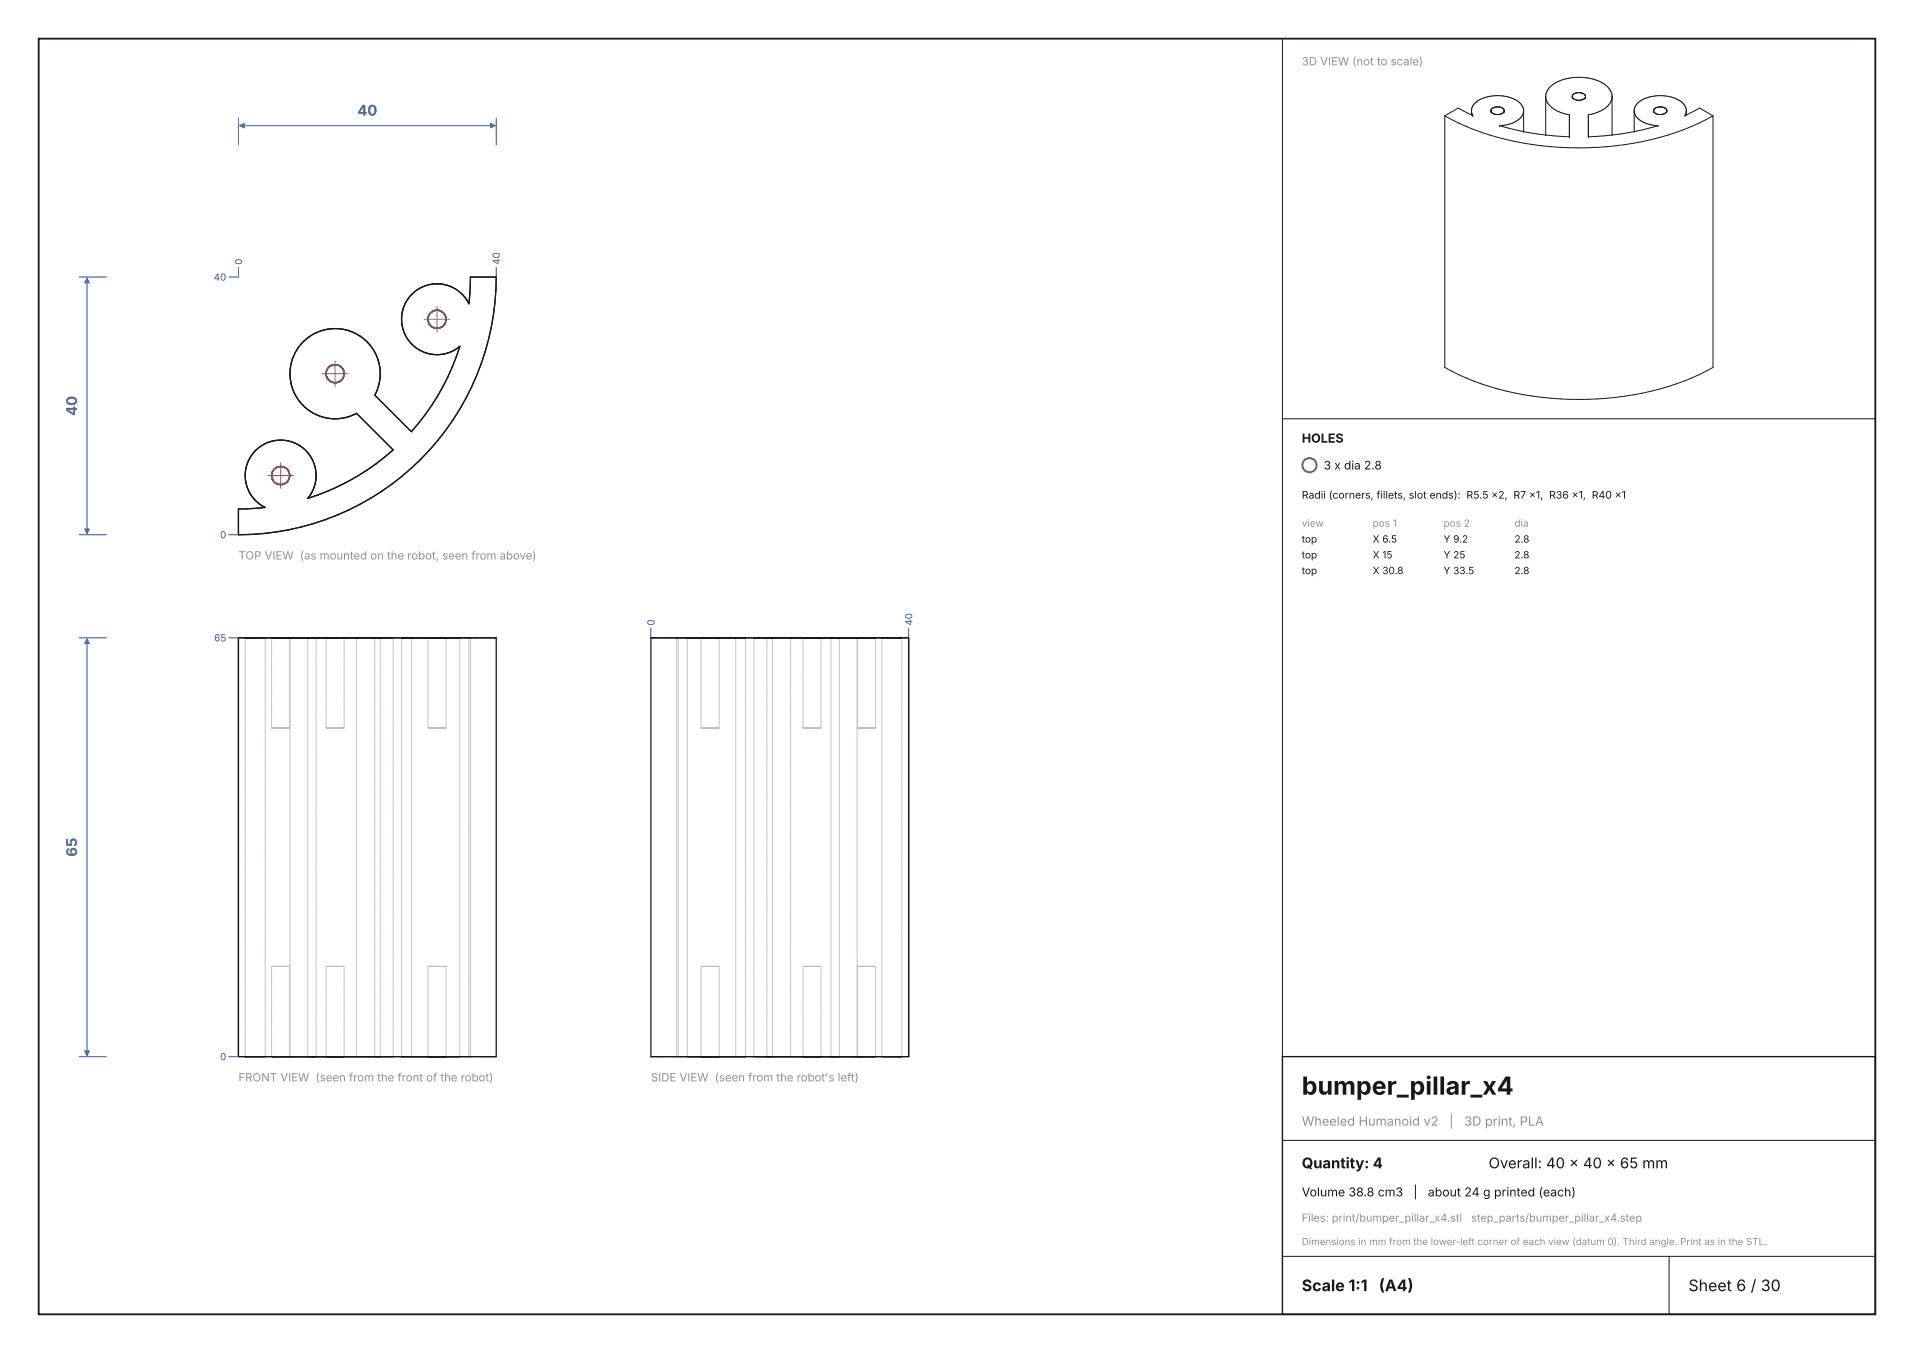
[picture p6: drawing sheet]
<svg xmlns="http://www.w3.org/2000/svg" width="297mm" height="210mm" viewBox="0 0 297 210" stroke-linecap="round" stroke-linejoin="round" font-family="sans-serif">
<path d="M6 6h285v198h-285z" fill="none" stroke="#16181d" stroke-width=".28"/>
<circle cx="203.2" cy="72.2" r="1.1" fill="none" stroke="#d1495b" stroke-width=".32"/>
<path d="M199 164h92v40h-92z" fill="none" stroke="#16181d" stroke-width=".21"/>
<g fill="none" stroke="#b9bdc6" stroke-width=".16" stroke-dasharray=".2 .1">
<path d="M50.6 58h.1M50.6 58v.1M50.6 58v-.1M50.6 58.1v.1M50.6 57.9v-.1M50.6 58.2h.1M50.6 57.8h.1M50.6 58.2v.1M50.6 57.8v-.1M50.6 58.3l.1 .1M50.6 57.7l.1-.1M50.7 58.4h.1"/>
<path d="M50.7 57.6h.1M50.7 58.4v.1M50.7 57.6v-.1M50.7 58.5v.1M50.7 57.5v-.1M50.7 58.6h.1M50.7 57.4h.1M50.8 58.6v.1M50.8 57.4v-.1M50.8 58.7v.1M50.8 57.3v-.1M50.8 58.8h.1"/>
<path d="M50.8 57.2h.1M50.9 58.8v.1M50.9 57.2v-.1M50.9 58.9h.1M50.9 57.1h.1M51 58.9v.1M51 57.1v-.1M51 59h.1M51 57h.1M51 59l.1 .1M51 57l.1-.1M51.1 59.1h.1"/>
<path d="M51.1 56.9h.1M51.2 59.1v.1M51.2 56.9v-.1M51.2 59.2h.1M51.2 56.8h.1M51.3 59.2h.1M51.3 56.8h.1M51.3 59.2l.1 .1M51.3 56.8l.1-.1M51.4 59.3h.1M51.4 56.7h.1M51.5 59.3h.1"/>
<path d="M51.5 56.7h.1M51.6 59.3l.1 .1M51.6 56.7l.1-.1M51.7 59.4h.1M51.7 56.6h.1M51.8 59.4h.1M51.8 56.6h.1M51.9 59.4h.1M51.9 56.6h.1M52 59.4h.1M52 56.6h.1M52.1 59.4h.1"/>
<path d="M52.1 56.6h.1M52.2 59.4h.1M52.2 56.6h.1M52.3 59.4h.1M52.3 56.6h.1M52.3 59.4l.1-.1M52.3 56.6l.1 .1M52.4 59.3h.1M52.4 56.7h.1M52.5 59.3h.1M52.5 56.7h.1M52.6 59.3l.1-.1"/>
<path d="M52.6 56.7l.1 .1M52.7 59.2h.1M52.7 56.8h.1M52.8 59.2v-.1M52.8 56.8v.1M52.8 59.1h.1M52.8 56.9h.1M52.9 59.1l.1-.1M52.9 56.9l.1 .1M53 59h.1M53 57h.1M53 59l.1-.1"/>
<path d="M53 57l.1 .1M53.1 58.9h.1M53.1 57.1h.1M53.1 58.9v-.1M53.1 57.1v.1M53.1 58.8h.1M53.1 57.2h.1M53.2 58.8v-.1M53.2 57.2v.1M53.2 58.7v-.1M53.2 57.3v.1M53.2 58.6h.1"/>
<path d="M53.2 57.4h.1M53.3 58.6v-.1M53.3 57.4v.1M53.3 58.5v-.1M53.3 57.5v.1M53.3 58.4h.1M53.3 57.6h.1M53.3 58.4l.1-.1M53.3 57.6l.1 .1M53.4 58.3v-.1M53.4 57.7v.1M53.4 58.2h.1"/>
<path d="M53.4 57.8h.1M53.4 58.2v-.1M53.4 57.8v.1M53.4 58.1v-.1M53.4 57.9v.1M53.4 58h.1M66.4 49.6v-.1M66.4 49.6v.1M66.4 49.5v-.1M66.4 49.7h.1M66.4 49.4h.1M66.4 49.7v.1"/>
<path d="M66.4 49.4v-.1M66.4 49.8v.1M66.4 49.3v-.1M66.4 49.9h.1M66.4 49.2h.1M66.5 49.9v.1M66.5 49.2v-.1M66.5 50v.1M66.5 49.1v-.1M66.5 50.1h.1M66.5 49h.1M66.5 50.1l.1 .1"/>
<path d="M66.5 49l.1-.1M66.6 50.2h.1M66.6 48.9v-.1M66.6 50.2v.1M66.6 48.8h.1M66.6 50.3l.1 .1M66.6 48.8l.1-.1M66.7 50.4h.1M66.7 48.7h.1M66.7 50.4l.1 .1M66.7 48.7l.1-.1M66.8 50.5h.1"/>
<path d="M66.8 48.6h.1M66.8 50.5l.1 .1M66.8 48.6l.1-.1M66.9 50.6h.1M66.9 48.5h.1M66.9 50.6l.1 .1M66.9 48.5l.1-.1M67 50.7h.1M67 48.4h.1M67.1 50.7v.1M67.1 48.4v-.1M67.1 50.8h.1"/>
<path d="M67.1 48.3h.1M67.2 50.8h.1M67.2 48.3h.1M67.3 50.8v.1M67.3 48.3v-.1M67.3 50.9h.1M67.3 48.2h.1M67.4 50.9h.1M67.4 48.2h.1M67.5 50.9h.1M67.5 48.2h.1M67.6 50.9h.1"/>
<path d="M67.6 48.2h.1M67.7 50.9h.1M67.7 48.2h.1M67.7 48.2l.1-.1M67.8 50.9h.1M67.8 48.1l.1 .1M67.9 50.9h.1M67.9 48.2h.1M68 50.9h.1M68 48.2h.1M68.1 50.9h.1M68.1 48.2h.1"/>
<path d="M68.2 50.9h.1M68.2 48.2h.1M68.3 50.9l.1-.1M68.3 48.2l.1 .1M68.4 50.8h.1M68.4 48.3h.1M68.5 50.8v-.1M68.5 48.3v.1M68.5 50.7h.1M68.5 48.4h.1M68.6 50.7h.1M68.6 48.4h.1"/>
<path d="M68.7 50.7v-.1M68.7 48.4v.1M68.7 50.6h.1M68.7 48.5h.1M68.8 50.6v-.1M68.8 48.5v.1M68.8 50.5h.1M68.8 48.6h.1M68.9 50.5v-.1M68.9 48.6v.1M68.9 50.4h.1M68.9 48.7h.1"/>
<path d="M68.9 50.4l.1-.1M68.9 48.7l.1 .1M69 50.3v-.1M69 48.8h.1M69 50.2h.1M69 48.8l.1 .1M69.1 50.2v-.1M69.1 48.9v.1M69.1 50.1h.1M69.1 49h.1M69.1 50.1v-.1M69.1 49v.1"/>
<path d="M69.1 50l.1-.1M69.1 49.1l.1 .1M69.2 49.9h.1M69.2 49.2h.1M69.2 49.9v-.1M69.2 49.2v.1M69.2 49.8v-.1M69.2 49.3v.1M69.2 49.7h.1M69.2 49.4h.1M69.2 49.7v-.1M69.2 49.4v.1"/>
<path d="M69.2 49.6v-.1M42.2 73.8h.1M42.2 73.8v.1M42.2 73.8v-.1M42.2 73.9v.1M42.2 73.7v-.1M42.2 74v.1M42.2 73.6h.1M42.2 74.1h.1M42.2 73.6v-.1M42.2 74.1v.1M42.2 73.5v-.1"/>
<path d="M42.2 74.2v.1M42.2 73.4h.1M42.2 74.3h.1M42.2 73.4v-.1M42.2 74.3l.1 .1M42.2 73.3l.1-.1M42.3 74.4h.1M42.3 73.2h.1M42.3 74.4v.1M42.3 73.2v-.1M42.3 74.5l.1 .1M42.3 73.1h.1"/>
<path d="M42.4 74.6h.1M42.4 73.1v-.1M42.4 74.6l.1 .1M42.4 73l.1-.1M42.5 74.7h.1M42.5 72.9h.1M42.5 74.7v.1M42.5 72.9v-.1M42.5 74.8h.1M42.5 72.8h.1M42.6 74.8v.1M42.6 72.8v-.1"/>
<path d="M42.6 74.9h.1M42.6 72.7h.1M42.7 74.9l.1 .1M42.7 72.7h.1M42.8 75h.1M42.8 72.7v-.1M42.8 72.6h.1M42.9 75v.1M42.9 72.6v-.1M42.9 75.1h.1M42.9 72.5h.1M43 75.1h.1"/>
<path d="M43 72.5h.1M43.1 75.1h.1M43.1 72.5h.1M43.1 75.1l.1 .1M43.2 75.2h.1M43.2 72.5l.1-.1M43.3 75.2h.1M43.3 72.4h.1M43.4 75.2h.1M43.4 72.4h.1M43.5 75.2h.1M43.5 72.4h.1"/>
<path d="M43.6 75.2h.1M43.6 72.4h.1M43.7 75.2h.1M43.7 72.4h.1M43.8 75.2h.1M43.8 72.4h.1M43.8 72.4l.1 .1M43.9 75.2l.1-.1M43.9 72.5h.1M44 75.1h.1M44 72.5h.1M44.1 75.1h.1"/>
<path d="M44.1 72.5h.1M44.2 75.1v-.1M44.2 72.5v.1M44.2 75h.1M44.2 72.6h.1M44.3 75h.1M44.3 72.6v.1M44.3 75l.1-.1M44.3 72.7h.1M44.4 74.9h.1M44.4 72.7h.1M44.4 74.9l.1-.1"/>
<path d="M44.4 72.7l.1 .1M44.5 74.8h.1M44.5 72.8h.1M44.6 74.8v-.1M44.6 72.8v.1M44.6 74.7h.1M44.6 72.9h.1M44.6 74.7l.1-.1M44.6 72.9l.1 .1M44.7 74.6h.1M44.7 73v.1M44.7 74.6l.1-.1"/>
<path d="M44.7 73.1h.1M44.8 74.5v-.1M44.8 73.1v.1M44.8 74.4h.1M44.8 73.2h.1M44.8 74.4l.1-.1M44.8 73.2l.1 .1M44.9 74.3h.1M44.9 73.3v.1M44.9 74.3v-.1M44.9 73.4h.1M44.9 74.2v-.1"/>
<path d="M44.9 73.4v.1M44.9 74.1h.1M44.9 73.5v.1M44.9 74.1v-.1M44.9 73.6h.1M44.9 74v-.1M44.9 73.6v.1M44.9 73.9v-.1M44.9 73.7v.1M44.9 73.8h.1M42.2 113v-13.9M42.2 113h.1"/>
<path d="M42.3 113h.1M42.4 113h.1M42.5 113h.1M42.6 113h.1M42.7 113h.1M42.8 113h.1M42.9 113h.1M43 113h.1M43.1 113h.1M43.2 113h.1M43.3 113h.1M43.4 113h.1"/>
<path d="M43.5 113h.1M43.6 113h.1M43.7 113h.1M43.8 113h.1M43.9 113h.1M44 113h.1M44.1 113h.1M44.2 113h.1M44.3 113h.1M44.4 113h.1M44.5 113h.1M44.6 113h.1"/>
<path d="M44.7 113h.1M44.8 113h.1M44.9 113h.1M44.9 113v-13.9M50.6 113v-13.9M50.7 113h.1M50.8 113h.1M50.9 113h.1M51 113h.1M51.1 113h.1M51.2 113h.1M51.3 113h.1"/>
<path d="M51.4 113h.1M51.5 113h.1M51.6 113h.1M51.7 113h.1M51.8 113h.1M51.9 113h.1M52 113h.1M52.1 113h.1M52.2 113h.1M52.3 113h.1M52.4 113h.1M52.5 113h.1"/>
<path d="M52.6 113h.1M52.7 113h.1M52.8 113h.1M52.9 113h.1M53 113h.1M53.1 113h.1M53.2 113h.1M53.3 113h.1M53.4 113v-13.9M66.4 113v-13.9M66.5 113h.1M66.6 113h.1"/>
<path d="M66.7 113h.1M66.8 113h.1M66.9 113h.1M67 113h.1M67.1 113h.1M67.2 113h.1M67.3 113h.1M67.4 113h.1M67.5 113h.1M67.6 113h.1M67.7 113h.1M67.8 113h.1"/>
<path d="M67.9 113h.1M68 113h.1M68.1 113h.1M68.2 113h.1M68.3 113h.1M68.4 113h.1M68.5 113h.1M68.6 113h.1M68.7 113h.1M68.8 113h.1M68.9 113h.1M69 113h.1"/>
<path d="M69.1 113h.1M69.2 113v-13.9M108.8 113v-13.9M108.9 113h.1M109 113h-.1M109 113h.1M109.1 113h-.1M109.1 113h.1M109.2 113h-.1M109.2 113h.1M109.3 113h-.1M109.3 113h.1"/>
<path d="M109.4 113h-.1M109.4 113h.1M109.5 113h-.1M109.5 113h.1M109.6 113h-.1M109.6 113h.1M109.7 113h-.1M109.7 113h.1M109.8 113h-.1M109.8 113h.1M109.9 113h-.1M109.9 113h.1"/>
<path d="M110 113h-.1M110 113h.1M110.1 113h-.1M110.1 113h.1M110.2 113h.1M110.2 113h-.1M110.3 113h.1M110.3 113h-.1M110.4 113h.1M110.4 113h-.1M110.5 113h.1M110.5 113h-.1"/>
<path d="M110.6 113h.1M110.6 113h-.1M110.7 113h.1M110.7 113h-.1M110.8 113h.1M110.8 113h-.1M110.9 113h.1M110.9 113h-.1M111 113h.1M111 113h-.1M111.1 113h.1M111.1 113h-.1"/>
<path d="M111.2 113h.1M111.2 113h-.1M111.3 113h.1M111.3 113h-.1M111.4 113h.1M111.4 113h-.1M111.5 113h.1M111.5 113h-.1M111.6 113v-13.9M124.6 113v-13.9M124.7 113h.1M124.8 113h-.1"/>
<path d="M124.8 113h.1M124.9 113h-.1M124.9 113h.1M125 113h-.1M125 113h.1M125.1 113h-.1M125.1 113h.1M125.2 113h-.1M125.2 113h.1M125.3 113h-.1M125.3 113h.1M125.4 113h-.1"/>
<path d="M125.4 113h.1M125.5 113h-.1M125.5 113h.1M125.6 113h-.1M125.6 113h.1M125.7 113h-.1M125.7 113h.1M125.8 113h-.1M125.8 113h.1M125.9 113h-.1M125.9 113h.1M126 113h.1"/>
<path d="M126 113h-.1M126.1 113h.1M126.1 113h-.1M126.2 113h.1M126.2 113h-.1M126.3 113h.1M126.3 113h-.1M126.4 113h.1M126.4 113h-.1M126.5 113h.1M126.5 113h-.1M126.6 113h.1"/>
<path d="M126.6 113h-.1M126.7 113h.1M126.7 113h-.1M126.8 113h.1M126.8 113h-.1M126.9 113h.1M126.9 113h-.1M127 113h.1M127 113h-.1M127.1 113h.1M127.1 113h-.1M127.2 113h.1"/>
<path d="M127.2 113h-.1M127.3 113h.1M127.3 113h-.1M127.4 113v-13.9M133.1 113v-13.9M133.1 113h.1M133.2 113h-.1M133.2 113h.1M133.3 113h-.1M133.3 113h.1M133.4 113h-.1M133.4 113h.1"/>
<path d="M133.5 113h-.1M133.5 113h.1M133.6 113h-.1M133.6 113h.1M133.7 113h-.1M133.7 113h.1M133.8 113h-.1M133.8 113h.1M133.9 113h-.1M133.9 113h.1M134 113h-.1M134 113h.1"/>
<path d="M134.1 113h-.1M134.1 113h.1M134.2 113h-.1M134.2 113h.1M134.3 113h-.1M134.3 113h.1M134.4 113h.1M134.4 113h-.1M134.5 113h.1M134.6 113h.1M134.6 113h-.1M134.7 113h.1"/>
<path d="M134.7 113h-.1M134.8 113h.1M134.8 113h-.1M134.9 113h.1M134.9 113h-.1M135 113h.1M135 113h-.1M135.1 113h.1M135.1 113h-.1M135.2 113h.1M135.2 113h-.1M135.3 113h.1"/>
<path d="M135.3 113h-.1M135.4 113h.1M135.4 113h-.1M135.5 113h.1M135.5 113h-.1M135.6 113h.1M135.6 113h-.1M135.7 113h.1M135.7 113h-.1M135.8 113h.1M135.8 113h-.1M135.9 113v-13.9"/>
<path d="M42.2 150h.1M42.3 150h.1M42.4 150h.1M42.5 150h.1M42.6 150h.1M42.7 150h.1M42.8 150h.1M42.9 150h.1M43 150h.1M43.1 150h.1M43.2 150h.1M43.3 150h.1"/>
<path d="M43.4 150h.1M43.5 150h.1M43.6 150h.1M43.7 150h.1M43.8 150h.1M43.9 150h.1M44 150h.1M44.1 150h.1M44.2 150h.1M44.3 150h.1M44.4 150h.1M44.5 150h.1"/>
<path d="M44.6 150h.1M44.7 150h.1M44.8 150h.1M44.9 150h.1M50.7 150h.1M50.8 150h.1M50.9 150h.1M51 150h.1M51.1 150h.1M51.2 150h.1M51.3 150h.1M51.4 150h.1"/>
<path d="M51.5 150h.1M51.6 150h.1M51.7 150h.1M51.8 150h.1M51.9 150h.1M52 150h.1M52.1 150h.1M52.2 150h.1M52.3 150h.1M52.4 150h.1M52.5 150h.1M52.6 150h.1"/>
<path d="M52.7 150h.1M52.8 150h.1M52.9 150h.1M53 150h.1M53.1 150h.1M53.2 150h.1M53.3 150h.1M66.5 150h.1M66.6 150h.1M66.7 150h.1M66.8 150h.1M66.9 150h.1"/>
<path d="M67 150h.1M67.1 150h.1M67.2 150h.1M67.3 150h.1M67.4 150h.1M67.5 150h.1M67.6 150h.1M67.7 150h.1M67.8 150h.1M67.9 150h.1M68 150h.1M68.1 150h.1"/>
<path d="M68.2 150h.1M68.3 150h.1M68.4 150h.1M68.5 150h.1M68.6 150h.1M68.7 150h.1M68.8 150h.1M68.9 150h.1M69 150h.1M69.1 150h.1M108.9 150h.1M109 150h-.1"/>
<path d="M109 150h.1M109.1 150h-.1M109.1 150h.1M109.2 150h-.1M109.2 150h.1M109.3 150h-.1M109.3 150h.1M109.4 150h-.1M109.4 150h.1M109.5 150h-.1M109.5 150h.1M109.6 150h-.1"/>
<path d="M109.6 150h.1M109.7 150h-.1M109.7 150h.1M109.8 150h-.1M109.8 150h.1M109.9 150h-.1M109.9 150h.1M110 150h-.1M110 150h.1M110.1 150h-.1M110.1 150h.1M110.2 150h.1"/>
<path d="M110.2 150h-.1M110.3 150h.1M110.3 150h-.1M110.4 150h.1M110.4 150h-.1M110.5 150h.1M110.5 150h-.1M110.6 150h.1M110.6 150h-.1M110.7 150h.1M110.7 150h-.1M110.8 150h.1"/>
<path d="M110.8 150h-.1M110.9 150h.1M110.9 150h-.1M111 150h.1M111 150h-.1M111.1 150h.1M111.1 150h-.1M111.2 150h.1M111.2 150h-.1M111.3 150h.1M111.3 150h-.1M111.4 150h.1"/>
<path d="M111.4 150h-.1M111.5 150h.1M111.5 150h-.1M124.7 150h.1M124.8 150h-.1M124.8 150h.1M124.9 150h-.1M124.9 150h.1M125 150h-.1M125 150h.1M125.1 150h-.1M125.1 150h.1"/>
<path d="M125.2 150h-.1M125.2 150h.1M125.3 150h-.1M125.3 150h.1M125.4 150h-.1M125.4 150h.1M125.5 150h-.1M125.5 150h.1M125.6 150h-.1M125.6 150h.1M125.7 150h-.1M125.7 150h.1"/>
<path d="M125.8 150h-.1M125.8 150h.1M125.9 150h-.1M125.9 150h.1M126 150h.1M126 150h-.1M126.1 150h.1M126.1 150h-.1M126.2 150h.1M126.2 150h-.1M126.3 150h.1M126.3 150h-.1"/>
<path d="M126.4 150h.1M126.4 150h-.1M126.5 150h.1M126.5 150h-.1M126.6 150h.1M126.6 150h-.1M126.7 150h.1M126.7 150h-.1M126.8 150h.1M126.8 150h-.1M126.9 150h.1M126.9 150h-.1"/>
<path d="M127 150h.1M127 150h-.1M127.1 150h.1M127.1 150h-.1M127.2 150h.1M127.2 150h-.1M127.3 150h.1M127.3 150h-.1M133.1 150h.1M133.2 150h-.1M133.2 150h.1M133.3 150h-.1"/>
<path d="M133.3 150h.1M133.4 150h-.1M133.4 150h.1M133.5 150h-.1M133.5 150h.1M133.6 150h-.1M133.6 150h.1M133.7 150h-.1M133.7 150h.1M133.8 150h-.1M133.8 150h.1M133.9 150h-.1"/>
<path d="M133.9 150h.1M134 150h-.1M134 150h.1M134.1 150h-.1M134.1 150h.1M134.2 150h-.1M134.2 150h.1M134.3 150h-.1M134.3 150h.1M134.4 150h.1M134.4 150h-.1M134.5 150h.1"/>
<path d="M134.6 150h.1M134.6 150h-.1M134.7 150h.1M134.7 150h-.1M134.8 150h.1M134.8 150h-.1M134.9 150h.1M134.9 150h-.1M135 150h.1M135 150h-.1M135.1 150h.1M135.1 150h-.1"/>
<path d="M135.2 150h.1M135.2 150h-.1M135.3 150h.1M135.3 150h-.1M135.4 150h.1M135.4 150h-.1M135.5 150h.1M135.5 150h-.1M135.6 150h.1M135.6 150h-.1M135.7 150h.1M135.7 150h-.1"/>
<path d="M135.8 150h.1M135.8 150h-.1M38.1 163.9v-64.8M41.1 163.9v-64.8M42.2 163.9v-13.9M44.9 163.9v-13.9M45 163.9v-64.8M47.8 163.9v-64.8M49 163.9v-64.8M50.6 163.9v-13.9M53.4 163.9v-13.9M55.3 163.9v-64.8"/>
<path d="M58.2 163.9v-64.8M59 163.9v-64.8M61 163.9v-64.8M62.3 163.9v-64.8M63.8 163.9v-64.8M66.4 163.9v-13.9M69.2 163.9v-13.9M71.4 163.9v-64.8M72.8 163.9v-64.8M73 163.9v-64.8M105 163.9v-64.8M105.2 163.9v-64.8"/>
<path d="M106.6 163.9v-64.8M108.8 163.9v-13.9M111.6 163.9v-13.9M114.2 163.9v-64.8M115.7 163.9v-64.8M117 163.9v-64.8M119 163.9v-64.8M119.8 163.9v-64.8M122.7 163.9v-64.8M124.6 163.9v-13.9M127.4 163.9v-13.9M129 163.9v-64.8"/>
<path d="M130.2 163.9v-64.8M133 163.9v-64.8M133.1 163.9v-13.9M135.9 163.9v-13.9M136.9 163.9v-64.8M139.9 163.9v-64.8"/>
</g>
<g fill="none" stroke="#16181d" stroke-width=".19">
<path d="M46.9 53.2a7 7 0 0 1 9.2-.9 7 7 0 0 1 2.1 9l5.6 5.7a36 36 0 0 0 7.6-13.2 5.5 5.5 0 0 1-8.1-1.1 5.5 5.5 0 0 1 1.7-7.9 5.5 5.5 0 0 1 7.8 2.3l.2-4.1h4a40 40 0 0 1-40 40v-4l4.1-.2a5.5 5.5 0 0 1-2.3-7.8 5.5 5.5 0 0 1 7.9-1.7 5.5 5.5 0 0 1 1.1 8.1 36 36 0 0 0 13.2-7.6l-5.7-5.6a7 7 0 0 1-8.9-1.9 7 7 0 0 1 .5-9.1zM37 99h40v65h-40zM101 99h40v65h-40z"/>
<circle cx="52" cy="58" r="1.4"/>
<circle cx="67.8" cy="49.5" r="1.4"/>
<circle cx="43.5" cy="73.8" r="1.4"/>
</g>
<g fill="none" stroke="#1f4fa3" stroke-width=".16">
<path d="M37 18.3v4.2M37.2 19.5h39.6M77 18.3v4.2M12.3 43h4.2M13.5 43.2v39.6M37 41.5v1.5h-1.5M77 41.5v1.5M12.3 83h4.2M12.3 99h4.2M13.5 99.2v64.6M35.5 83h1.5M35.5 99h1.5"/>
<path d="M101 97.5v1.5M141 97.5v1.5M12.3 164h4.2M35.5 164h1.5"/>
</g>
<g fill="#1f4fa3" stroke="#1f4fa3" stroke-width=".16">
<path d="M76.1 19.1l.7 .4-.7 .4z"/>
<path d="M37.2 19.5l.7-.4v.8z"/>
<path d="M13.5 43.2l.4 .7h-.8z"/>
<path d="M13.1 82.1h.8l-.4 .7z"/>
<path d="M13.5 99.2l.4 .7h-.8z"/>
<path d="M13.1 163.1h.8l-.4 .7z"/>
</g>
<g fill="none" stroke="#16181d" stroke-width=".16">
<path d="M199 6v198M224.2 18v39a43.9 43.9 0 0 0 23.7 4.9 41.1 41.1 0 0 0 17.9-4.9v-39M224.2 18a43.9 43.9 0 0 0 23.7 4.9 41.1 41.1 0 0 0 17.9-4.9M228.3 17.2a2.83 2.83 0 0 1 2.6-2.2 5.5 5.5 0 0 1 5.2 1.3l.3 .9M228.3 17.2v.7M228.3 17.2l.3 .7M228.6 17.9l-2.3-1.1-2.1 1.2M228.6 17.9v.2M231.3 17.2v.3M231.3 17.2h.1M231.4 17.2v.2M231.4 17.1l-.1 .1"/>
<path d="M231.4 17.1h.1M231.4 17v.1M231.4 17h.1M231.4 17.4h.1M231.4 17.4l.2 .2M231.6 17.6h.1M232.7 19.5v.1M232.7 19.5a42.2 42.2 0 0 0 10.8 1.7M233.2 16.8l-.4-.2h-.6l-.5 .1-.3 .3M233.2 16.8v.1M233.2 16.9h.1M233.3 16.9h.1"/>
<path d="M233.3 16.9l.1 .1M233.3 17.4l-.3 .3-.5 .1-.9-.2M233.4 17.4h-.1M233.4 17h.1M233.4 17v.1M233.4 17.1v.1M233.4 17.2h.1M233.4 17.2v.3M233.4 17.2v.2M236.4 17.2v3.3M236.4 17.2a2.76 2.76 0 0 1-2.5 2.2l-1.2 .1M239.8 14.9a3.3 3.3 0 0 1 2.9-2.6 7.4 7.4 0 0 1 6.8 1.2l.5 .7 .2 .7"/>
<path d="M239.8 14.9v6.1M239.8 14.9a3.2 3.2 0 0 0 2.8 2.7l.9 .2v3.6M244 15v.3M244 15h.1M244 15v.1M244 15.1h.1M244 15.1v.1M244 15.2h.1M244.1 15.2v.1M244.1 15.3h.1M244.1 15.3l.9 .3 .8-.3M245.8 15.3h.1"/>
<path d="M245.9 15.3h-.1M245.9 15.2v.1M246 14.8l-.4-.3-.7-.1-.6 .2-.3 .4M246 14.8h.1M246 14.8v.1M246 15.1l-.1 .1M246 15v.1M246 14.9v.1M246 15h.1M246 15v.3M250.2 14.9v6.1M250.2 14.9a3.2 3.2 0 0 1-2.8 2.7l-.9 .2v3.6"/>
<path d="M253.6 17.2v3.3M253.6 17.2a2.76 2.76 0 0 0 2.5 2.2l1.2 .1M256.6 17.2v.2M256.6 17.2h.1M256.6 17.2v.1M256.6 17.1v.1M256.6 17.1h.1M256.6 17.3v.1M256.6 17.4l.4 .3 .6 .1 .6-.1 .4-.3M256.6 17v.1M256.7 17h-.1M256.7 16.9v.1"/>
<path d="M256.8 16.9h-.1M257.3 19.5a42.2 42.2 0 0 1-10.8 1.7M257.3 19.5v.1M258.4 16.8l-.9-.2-.7 .3M258.4 16.8h.1M258.4 16.8l.2 .3M258.6 17.4h.1M258.6 17.3v.1M258.6 17.2v.1M258.6 17.1l.1 .1M258.7 17.2h.1M258.7 17.2v.2"/>
<path d="M258.7 17.2h-.1M261.4 17.9v.2M261.4 17.9l2.3-1.1 2.1 1.2M261.7 17.2a2.83 2.83 0 0 0-2.6-2.2 5.5 5.5 0 0 0-5.2 1.3l-.3 .9M261.7 17.2v.7M261.7 17.2l-.3 .7M199 65h92M199 177h92M199 195h92M259 195v9"/>
</g>
<g fill="none" stroke="#d1495b" stroke-width=".25">
<circle cx="52" cy="58" r="1.4"/>
<circle cx="67.8" cy="49.5" r="1.4"/>
<circle cx="43.5" cy="73.8" r="1.4"/>
</g>
<path d="M50 58h4M52 56v4M65.8 49.5h4M67.8 47.5v4M41.5 73.8h4M43.5 71.8v4" fill="none" stroke="#d1495b" stroke-width=".16"/>
<text font-size="3.9" fill="#16181d" x="202" y="169.9">bumper_pillar_x4</text>
<g font-size="2.5" fill="#16181d">
<text x="202" y="200.4">Scale 1:1</text>
<text x="214" y="200.4">(A4)</text>
<text x="262" y="200.4">Sheet 6 / 30</text>
</g>
<g font-size="2.3" fill="#1f4fa3">
<text x="55.5" y="17.9">40</text>
<text x="11.9" y="64.5" transform="rotate(-90 11.9 64.5)">40</text>
<text x="11.9" y="133" transform="rotate(-90 11.9 133)">65</text>
</g>
<g font-size="2.3" fill="#16181d">
<text x="202" y="181.3">Quantity: 4</text>
<text x="231" y="181.3">Overall: 40 x 40 x 65 mm</text>
</g>
<g font-size="2" fill="#8a8f98">
<text x="202" y="174.7">Wheeled Humanoid v2</text>
<text x="224.9" y="174.7">|</text>
<text x="227.2" y="174.7">3D print, PLA</text>
</g>
<g font-size="1.9" fill="#16181d">
<text x="202" y="68.7">HOLES</text>
<text x="202" y="185.7">Volume 38.8 cm3</text>
<text x="219.3" y="185.7">|</text>
<text x="221.6" y="185.7">about 24 g printed (each)</text>
</g>
<g font-size="1.8" fill="#8a8f98">
<text x="202" y="10.1">3D VIEW (not to scale)</text>
<text x="37" y="86.8">TOP VIEW (as mounted on the robot, seen from above)</text>
<text x="37" y="167.8">FRONT VIEW (seen from the front of the robot)</text>
<text x="101" y="167.8">SIDE VIEW (seen from the robot's left)</text>
</g>
<text font-size="1.8" fill="#16181d" x="205.4" y="72.9">3 x dia 2.8</text>
<g font-size="1.7" fill="#8a8f98">
<text x="202" y="189.6">Files: print/bumper_pillar_x4.stl</text>
<text x="228.3" y="189.6">step_parts/bumper_pillar_x4.step</text>
</g>
<g font-size="1.6" fill="#16181d">
<text x="202" y="77.4">Radii (corners, fillets, slot ends): R5.5 x2, R7 x1, R36 x1, R40 x1</text>
<text x="202" y="84.2">top</text>
<text x="202" y="86.7">top</text>
<text x="202" y="89.1">top</text>
<text x="213" y="84.2">X 6.5</text>
<text x="213" y="86.7">X 15</text>
<text x="213" y="89.1">X 30.8</text>
<text x="224" y="84.2">Y 9.2</text>
<text x="224" y="86.7">Y 25</text>
<text x="224" y="89.1">Y 33.5</text>
<text x="235" y="84.2">2.8</text>
<text x="235" y="86.7">2.8</text>
<text x="235" y="89.1">2.8</text>
</g>
<g font-size="1.6" fill="#8a8f98">
<text x="202" y="81.8">view</text>
<text x="213" y="81.8">pos 1</text>
<text x="224" y="81.8">pos 2</text>
<text x="235" y="81.8">dia</text>
</g>
<g font-size="1.5" fill="#1f4fa3">
<text x="37.6" y="41.1" transform="rotate(-90 37.6 41.1)">0</text>
<text x="77.6" y="41.1" transform="rotate(-90 77.6 41.1)">40</text>
<text x="33.2" y="43.6">40</text>
<text x="34.1" y="83.6">0</text>
<text x="33.2" y="99.6">65</text>
<text x="101.6" y="97.1" transform="rotate(-90 101.6 97.1)">0</text>
<text x="141.6" y="97.1" transform="rotate(-90 141.6 97.1)">40</text>
<text x="34.1" y="164.6">0</text>
</g>
<text font-size="1.5" fill="#8a8f98" x="202" y="193.3">Dimensions in mm from the lower-left corner of each view (datum 0). Third angle. Print as in the STL.</text>
</svg>
